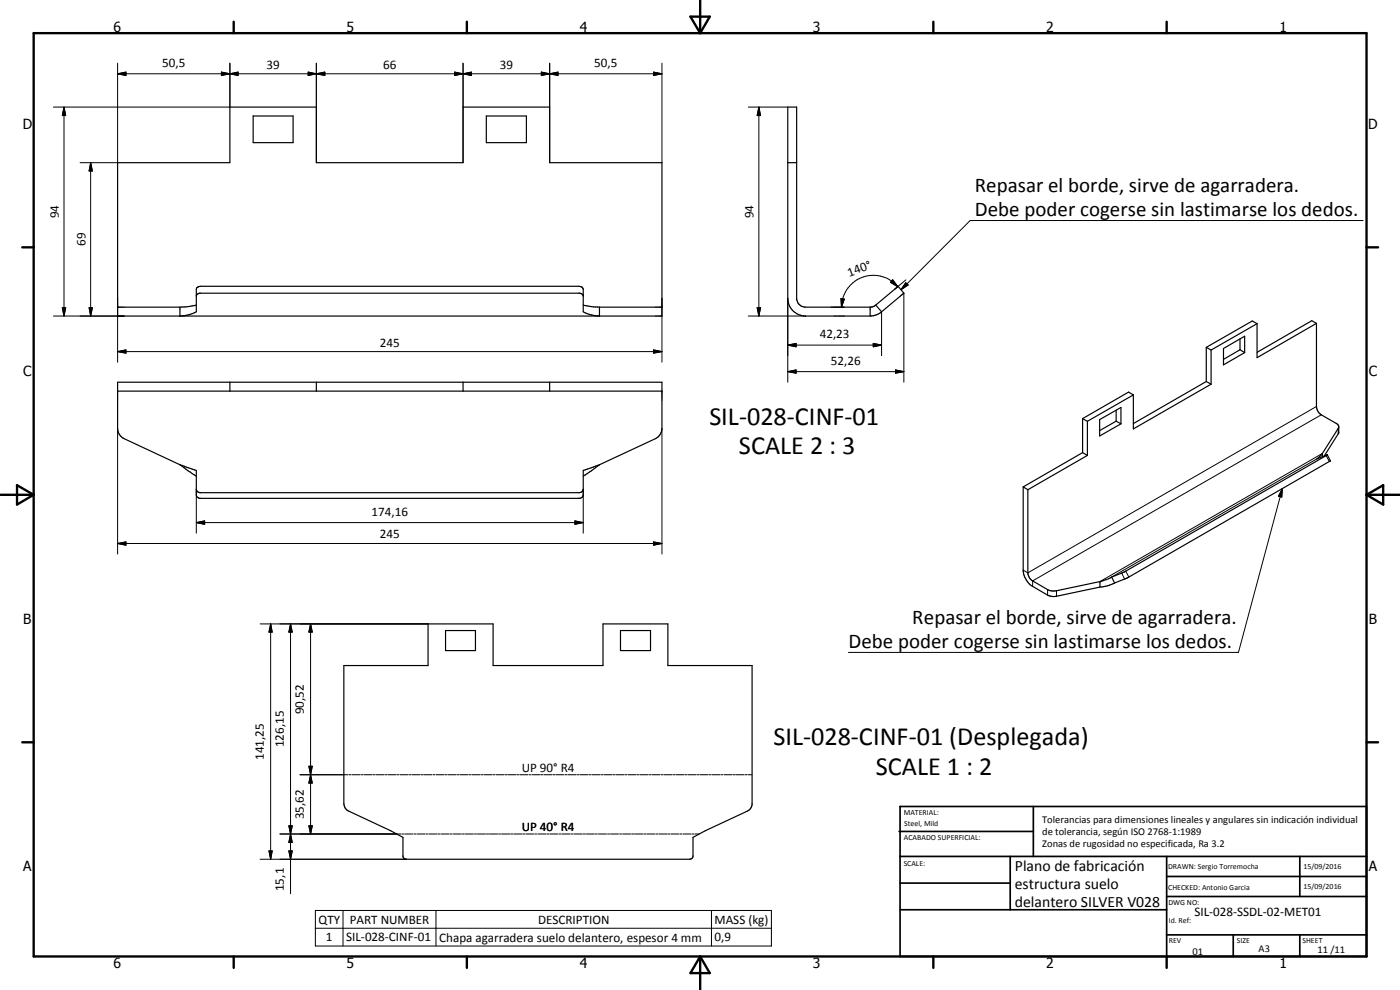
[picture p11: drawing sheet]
<svg xmlns="http://www.w3.org/2000/svg" width="420mm" height="297mm" viewBox="0 0 420 297" stroke-linecap="round" stroke-linejoin="round" font-family="sans-serif">
<g fill="none" stroke="#000" stroke-width=".35">
<path d="M76 34.8h12v8h-12zM146 34.8h12v8h-12zM35.3 48.8h33.7v-16.7h25.9v16.7h44.1v-16.7h26v16.7h33.7v46h-163.4zM236.4 48.8h2.7M35.3 92.2h18.7M54 92.2v2.6a11.3 11.3 0 0 0 4.9-1.2v-6.8l.4-.7 1-.2h113.4l1 .2 .3 .7v6.8l2.5 .9 2.4 .3v-2.6M58.9 88.8l.2-.5 .9-.3h113.9l.8 .2 .3 .6M58.9 91.5l-4.9 .7M175 91.5l3.1 .6 1.8 .1M179.9 92.2h18.8M261.1 92.2h-19.3a2.72 2.72 0 0 1-2.7-2.3v-57.8h-2.7v57.9a5.4 5.4 0 0 0 5.4 4.8h19.3M261.1 92.2v2.6"/>
<path d="M262.8 91.5l-.7 .5-1 .2M262.8 91.5l1.8 2.1M264.6 93.6l-1.6 .9-1.9 .3M269.5 85.9l1.8 2.1M269.5 85.9h.1M269.5 85.9l-6.7 5.6M271.2 88h.1M271.2 88l-6.6 5.6M377.3 97.1l-1.5-.8-13.8 7.9M377.3 97.1l-13.8 7.9M395.1 97l-17.8 10.3v-10.2M395.1 97l-1.4-.8-16.4 9.5"/>
<path d="M395.1 97v25a3.2 3.2 0 0 0 1.4 2.5l4.8 2.7 .5 .7-.1 2.1-4.3 6.8M35.3 117.3h163.4M69 114.7v2.6M94.9 114.7v2.6M139 114.7v2.6M165 114.7v2.6M340.1 118.5l-1.4-.9-13.8 8M340.1 118.5l-13.8 7.9M362 114.5l-21.9 12.6M362 114.5l1.5 .8M362 104.2l1.5 .8M362 104.2v10.3"/>
<path d="M363.5 115.3l-23.4 13.4v-10.2M363.5 105v10.3M367.2 104.6l6.3-3.7v4.9l-6.3 3.7zM372.1 101.7v3.2M372.1 104.9l1.4 .9M372.1 104.9l-4.9 2.9M54 139.4l-16.8-7.8a3.5 3.5 0 0 1-1.9-3v-13.9h163.4v13.9a3.5 3.5 0 0 1-2 3l-16.8 7.8M54 139.4l4.9 1.7v7.4l.2 .6 .9 .4h113.9l.8-.3 .3-.7v-7.4l4.9-1.7M54 139.4l4.9 3.5M179.9 139.4l-4.9 3.5M324.9 135.8l-17.8 10.3M324.9 135.8l1.4 .9"/>
<path d="M324.9 125.6l1.4 .8M324.9 125.6v10.2M326.3 136.7l-17.8 10.2M326.3 126.4v10.3M330 125.9l6.4-3.6v4.9l-6.4 3.6zM335 123.1v3.3M335 126.4l1.4 .8M335 126.4l-5 2.8M396.9 136.1l-1.7 1.6 3.1-1.2M396.9 136.1v.9M398.3 136.5l1 1.8-.2 .1-60.3 34.7-4.3 1.8M398.3 136.4v.1"/>
<path d="M398.3 136.4l-60.8 35.2-3.9 1.5M401.8 128.1l-4.9 8M58.9 146.8l.4 .7 .7 .3h113.9l.8-.3 .3-.7M307.1 146.1l1.4 .8M307.1 146.1v25.3a6.2 6.2 0 0 0 2.8 4.5l4.5 2.7 1.6 .4 14.1-2.9M308.5 146.9v25l.7 1.8 .5 .5 4.7 2.7 1.6 .4 14.1-2.8M330.1 174.5v1.6M333.6 173.1l.9 1.8M333.6 173.1l-3.5 1.4M334.5 174.9l-2.1 .9-2.3 .3M103.2 199.7h25.3v-12.5h19.5v12.5h33v-12.5h19.4v12.5h25.3l-.1 42.1-.5 .9-.8 .7-12.6 5.9-3.7 1.9v5.8l-.2 .4-.6 .4h-85.3l-.6-.2-.4-.6v-5.8l-3.6-1.9-12.6-5.9a2.43 2.43 0 0 1-1.5-2.3zM133.7 189.2h9v6h-9z"/>
<path d="M186.2 189.2h9v6h-9z"/>
</g>
<g fill="none" stroke="#000" stroke-width=".3">
<path d="M35.3 19v29.8h-11.3M69 19v13.1h-53M94.9 19v29.8M139 19v29.8M165 19v29.8M198.7 19v29.8M19.2 32.1l.5 2.6h-1zM19.2 32.1v62.7M35.3 22.1l2.5-.5v1zM35.3 22.1h163.4M66.5 21.6l2.5 .5-2.5 .5zM69 22.1l2.4-.5v1z"/>
<path d="M92.5 21.6l2.4 .5-2.4 .5zM94.9 22.1l2.6-.5v1zM136.5 21.6l2.5 .5-2.5 .5zM136.5 21.6l5 1v-1l-5 1zM139 22.1l2.5-.5v1zM162.5 21.6l2.5 .5-2.5 .5zM162.5 21.6l5 1v-1l-5 1zM165 22.1l2.5-.5v1zM196.1 21.6l2.6 .5-2.6 .5zM224.6 32.1h11.8M227.7 32.1l.5 2.6h-1zM227.7 32.1v62.7"/>
<path d="M27.2 48.8l.5 2.5h-1zM27.2 48.8v46M409.1 66.2h-117.9l-20.8 20.7M16 94.8h21.2M18.7 92.3h1l-.5 2.5zM26.7 92.3h1l-.5 2.5zM35.3 89.5v19.2M198.7 89.5v19.2M224.6 94.8h17.2M227.2 92.3h1l-.5 2.5zM236.4 89.5v25.2M249.4 92.2h3.9"/>
<path d="M252.4 89.6l1 .1-.9 2.5zM264.6 93.6v13.1M267.9 83.9l1.5 2.1-2.2-1.3zM269.4 86a9.1 9.1 0 0 0-5.2-3.2 9.5 9.5 0 0 0-11.3 6.9l-.4 2.5M271.3 88v26.7M271.8 84.8l.7 .7-2.1 1.4zM271.9 84l-3.4 2.8M35.3 105.5l2.5-.5v1zM35.3 105.5h163.4M196.1 105l2.6 .5-2.6 .5zM236.4 111.5l2.5-.5v1zM236.4 103.5l2.5-.5v1.1z"/>
<path d="M236.4 111.5h34.9M236.4 103.5h28.2M262.1 103l2.5 .5-2.5 .6zM268.8 111l2.5 .5-2.5 .5zM35.3 128.6v37.6M198.7 128.6v37.6M395.1 122l-86.6 49.9-1.4-.8M395.2 137.7l-61.6 35.4M396.5 124.5l-86.6 49.8v1.6M396.9 136.1l-66.8 38.4M398 136.7l.9 1.8M401.6 128.6v1.6"/>
<path d="M58.9 156.8l2.5-.5v1zM58.9 156.8h116.1M58.9 146.8v13.2M172.5 156.3l2.5 .5-2.5 .5zM175 146.8v13.2M384.8 146.6l-.1 2.5-1-.2zM384.8 146.6l-13.1 49.1h-117.1M35.3 163.1l2.5-.5v1zM35.3 163.1h163.4M196.1 162.6l2.6 .5-2.6 .5zM314.4 176.9v1.7M317.1 177.2v1.7"/>
<path d="M336.6 172l.9 1.7M337.9 171.4l.9 1.7M78.1 187.2h50.4M81.2 187.2l.5 2.5h-1zM81.2 187.2v70.6M87.2 187.2l.5 2.5h-1zM87.2 187.2v80.9M93.2 187.2l.5 2.5h-1zM93.2 187.2v63M90 232.5h14.4M92.7 229.9h1l-.5 2.6zM92.7 229.9h1l-1 5h1z"/>
<path d="M93.2 232.5l.5 2.4h-1zM104.7 232.5h.6M105.6 232.5h2.4M108.3 232.5h.6M109.2 232.5h2.4M111.9 232.5h.6M112.8 232.5h2.4M115.5 232.5h.6M116.4 232.5h2.4M119.1 232.5h.6M120 232.5h2.4M122.7 232.5h.6"/>
<path d="M123.6 232.5h2.4M126.3 232.5h.6M127.2 232.5h2.4M130 232.5h.5M130.8 232.5h2.5M133.6 232.5h.5M134.4 232.5h2.5M137.1 232.5h.6M138 232.5h2.5M140.7 232.5h.6M141.6 232.5h2.4M144.3 232.5h.6"/>
<path d="M145.2 232.5h2.4M147.9 232.5h.6M148.9 232.5h2.3M151.5 232.5h.7M152.4 232.5h2.4M155.1 232.5h.6M156 232.5h2.4M158.8 232.5h.5M159.7 232.5h2.4M162.3 232.5h.7M163.3 232.5h2.3M165.9 232.5h.7"/>
<path d="M166.9 232.5h2.3M169.6 232.5h.6M170.5 232.5h2.4M173.2 232.5h.6M174.1 232.5h2.4M176.8 232.5h.6M177.7 232.5h2.4M180.4 232.5h.6M181.3 232.5h2.4M184 232.5h.6M184.9 232.5h2.4M187.6 232.5h.6"/>
<path d="M188.5 232.5h2.4M191.2 232.5h.6M192.1 232.5h2.4M194.8 232.5h.6M195.7 232.5h2.4M198.4 232.5h.6M199.3 232.5h2.4M202 232.5h.6M202.9 232.5h2.4M205.6 232.5h.6M206.5 232.5h2.4M209.2 232.5h.6"/>
<path d="M210.1 232.5h2.4M212.8 232.5h.6M213.7 232.5h2.4M216.4 232.5h.6M217.3 232.5h2.4M220 232.5h.6M220.9 232.5h2.4M223.6 232.5h.6M224.5 232.5h1.2M78.1 257.8h43.8M80.7 255.3h1l-.5 2.5zM84 250.2h36.3"/>
<path d="M86.7 247.8h1l-.5 2.4zM86.7 255.3h1l-.5 2.5zM87.2 250.2l.5 2.6h-1zM92.7 247.8h1l-.5 2.4zM120.6 250.2h.6M121.5 250.2h2.4M124.2 250.2h.6M125.1 250.2h2.4M127.8 250.2h.7M128.8 250.2h2.4M131.5 250.2h.6M132.4 250.2h2.4"/>
<path d="M135.1 250.2h.6M136 250.2h2.5M138.8 250.2h.5M139.6 250.2h2.5M142.4 250.2h.6M143.3 250.2h2.4M146 250.2h.6M146.9 250.2h2.4M149.6 250.2h.6M150.5 250.2h2.5M153.3 250.2h.6M154.2 250.2h2.4"/>
<path d="M156.9 250.2h.6M157.8 250.2h2.4M160.5 250.2h.6M161.4 250.2h2.5M164.2 250.2h.5M165 250.2h2.5M167.8 250.2h.6M168.7 250.2h2.4M171.4 250.2h.6M172.3 250.2h2.4M175 250.2h.7M176 250.2h2.4"/>
<path d="M178.7 250.2h.6M179.6 250.2h2.4M182.3 250.2h.6M183.2 250.2h2.4M186 250.2h.6M186.8 250.2h2.5M189.6 250.2h.6M190.4 250.2h2.5M193.2 250.2h.6M194.1 250.2h2.4M196.8 250.2h.6M197.7 250.2h2.5"/>
<path d="M200.4 250.2h.7M201.4 250.2h2.4M204.1 250.2h.6M205 250.2h2.4M207.7 250.2h.6M208.6 250.2h1.2M94.6 273.2h136.9v10.6h-136.9zM94.6 278.5h136.9M102.9 273.2v10.6M130.8 273.2v10.6M213.5 273.2v10.6"/>
</g>
<g fill="none" stroke="#000" stroke-width=".71">
<path d="M10.1 9.9h400v277.1h-400zM70.1 6.5v3.4M140.1 6.5v3.4M207.2 5h5.8l-2.9 4.9zM210.1 0v9.9M280.1 6.5v3.4M350.1 6.5v3.4M6.7 74.2h3.4M410.1 74.2h3.5M.1 148.5h10M5.1 145.6l5 2.9-5 2.9zM410.1 148.5h10"/>
<path d="M410.1 148.5l5-2.9v5.8zM6.7 222.7h3.4M410.1 222.7h3.5M70.1 287v3.4M140.1 287v3.4M210.1 287v10M210.1 287l2.9 5h-5.8zM280.1 287v3.4M350.1 287v3.4"/>
</g>
<g fill="none" stroke="#000" stroke-width=".51">
<path d="M269.8 249.5h40.3M270.1 242h140v45h-140zM270.1 257h140M303.2 257v16M310.1 242v15M350.1 257v30M390.1 257v12M270.1 265h33.1M270.1 273h80M350.1 269h60M350.1 263h60M350.1 280.5h60"/>
<path d="M370.1 280.5v6.5M390.1 280.5v6.5"/>
</g>
<g fill="#000">
<path d="M19.2 32.1l.5 2.6h-1zM35.3 22.1l2.5-.5v1zM66.5 21.6l2.5 .5-2.5 .5zM69 22.1l2.4-.5v1zM92.5 21.6l2.4 .5-2.4 .5zM94.9 22.1l2.6-.5v1zM136.5 21.6l2.5 .5-2.5 .5zM139 22.1l2.5-.5v1zM162.5 21.6l2.5 .5-2.5 .5zM165 22.1l2.5-.5v1zM196.1 21.6l2.6 .5-2.6 .5zM227.7 32.1l.5 2.6h-1z"/>
<path d="M27.2 48.8l.5 2.5h-1zM18.7 92.3h1l-.5 2.5zM26.7 92.3h1l-.5 2.5zM227.2 92.3h1l-.5 2.5zM252.4 89.6l1 .1-.9 2.5zM267.9 83.9l1.5 2.1-2.2-1.3zM271.8 84.8l.7 .7-2.1 1.4zM35.3 105.5l2.5-.5v1zM196.1 105l2.6 .5-2.6 .5zM236.4 111.5l2.5-.5v1zM236.4 103.5l2.5-.5v1.1zM262.1 103l2.5 .5-2.5 .6z"/>
<path d="M268.8 111l2.5 .5-2.5 .5zM58.9 156.8l2.5-.5v1zM172.5 156.3l2.5 .5-2.5 .5zM384.8 146.6l-.1 2.5-1-.2zM35.3 163.1l2.5-.5v1zM196.1 162.6l2.6 .5-2.6 .5zM81.2 187.2l.5 2.5h-1zM87.2 187.2l.5 2.5h-1zM93.2 187.2l.5 2.5h-1zM92.7 229.9h1l-.5 2.6zM93.2 232.5l.5 2.4h-1zM80.7 255.3h1l-.5 2.5z"/>
<path d="M86.7 247.8h1l-.5 2.4zM86.7 255.3h1l-.5 2.5zM87.2 250.2l.5 2.6h-1zM92.7 247.8h1l-.5 2.4z"/>
</g>
<g font-size="7.9">
<text x="212.9" y="127.4">SIL-028-CINF-01</text>
<text x="221.8" y="136.4">SCALE 2 : 3</text>
<text x="232.1" y="223.5">SIL-028-CINF-01 (Desplegada)</text>
<text x="262.8" y="232.5">SCALE 1 : 2</text>
</g>
<g font-size="6.3">
<text x="292.6" y="57.6">Repasar el borde, sirve de agarradera.</text>
<text x="292.6" y="64.8">Debe poder cogerse sin lastimarse los dedos.</text>
<text x="273.8" y="187.2">Repasar el borde, sirve de agarradera.</text>
<text x="254.6" y="194.4">Debe poder cogerse sin lastimarse los dedos.</text>
</g>
<g font-size="4.7">
<text x="304.6" y="261.2">Plano de fabricación</text>
<text x="304.6" y="266.6">estructura suelo</text>
<text x="304.6" y="272">delantero SILVER V028</text>
</g>
<g font-size="4.2">
<text x="34" y="9.6">6</text>
<text x="104" y="9.6">5</text>
<text x="174" y="9.6">4</text>
<text x="244" y="9.6">3</text>
<text x="314" y="9.6">2</text>
<text x="384" y="9.6">1</text>
<text x="6.8" y="38.7">D</text>
<text x="410.6" y="38.7">D</text>
<text x="7" y="112.9">C</text>
<text x="410.8" y="112.9">C</text>
<text x="7" y="187.1">B</text>
<text x="410.8" y="187.1">B</text>
<text x="7" y="261.4">A</text>
<text x="410.8" y="261.4">A</text>
<text x="34" y="290.4">6</text>
<text x="104" y="290.4">5</text>
<text x="174" y="290.4">4</text>
<text x="244" y="290.4">3</text>
<text x="314" y="290.4">2</text>
<text x="384" y="290.4">1</text>
</g>
<g font-size="3.9">
<text x="48.7" y="20.1">50,5</text>
<text x="80" y="20.6">39</text>
<text x="115" y="20.6">66</text>
<text x="150" y="20.6">39</text>
<text x="178.3" y="20.1">50,5</text>
<text x="17.7" y="65.5" transform="rotate(-90 17.7 65.5)">94</text>
<text x="226.2" y="65.5" transform="rotate(-90 226.2 65.5)">94</text>
<text x="25.7" y="73.8" transform="rotate(-90 25.7 73.8)">69</text>
<text x="254.9" y="83" transform="rotate(-20 254.9 83)">140°</text>
<text x="246" y="101.5">42,23</text>
<text x="114" y="104">245</text>
<text x="249.4" y="109.4">52,26</text>
<text x="111.5" y="154.7">174,16</text>
<text x="114" y="161.5">245</text>
<text x="91.2" y="214.3" transform="rotate(-90 91.2 214.3)">90,52</text>
<text x="79.2" y="228" transform="rotate(-90 79.2 228)">141,25</text>
<text x="85.2" y="224.2" transform="rotate(-90 85.2 224.2)">126,15</text>
<text x="156.6" y="231.6">UP 90° R4</text>
<text x="91.2" y="245.8" transform="rotate(-90 91.2 245.8)">35,62</text>
<text x="156.6" y="249.5">UP 40° R4</text>
<text x="85.2" y="267.4" transform="rotate(-90 85.2 267.4)">15,1</text>
<text x="358.5" y="275">SIL-028-SSDL-02-MET01</text>
<text x="95.6" y="277.1">QTY</text>
<text x="105" y="277.1">PART NUMBER</text>
<text x="161.5" y="277.1">DESCRIPTION</text>
<text x="214.4" y="277.2">MASS (kg)</text>
<text x="97.8" y="282.4">1</text>
<text x="103.9" y="282.4">SIL-028-CINF-01</text>
<text x="131.8" y="282.5">Chapa agarradera suelo delantero, espesor 4 mm</text>
<text x="214.4" y="282.4">0,9</text>
</g>
<g font-size="3.1">
<text x="312.7" y="246.8">Tolerancias para dimensiones lineales y angulares sin indicación individual</text>
<text x="312.7" y="250.4">de tolerancia, según ISO 2768-1:1989</text>
<text x="312.7" y="254">Zonas de rugosidad no especificada, Ra 3.2</text>
<text x="357.9" y="286.4">01</text>
<text x="377.7" y="285.6">A3</text>
<text x="395.4" y="285.9">11 /11</text>
</g>
<g font-size="2.4">
<text x="271.2" y="244.4">MATERIAL:</text>
<text x="271.3" y="252">ACABADO SUPERFICIAL:</text>
<text x="271.4" y="247.9">Steel, Mild</text>
<text x="271.2" y="259.7">SCALE:</text>
<text x="350.6" y="260.8">DRAWN: Sergio Torremocha</text>
<text x="391.2" y="260.6">15/09/2016</text>
<text x="350.6" y="267">CHECKED: Antonio Garcia</text>
<text x="391.2" y="266.7">15/09/2016</text>
<text x="350.6" y="271.4">DWG NO:</text>
<text x="350.8" y="276.9">Id. Ref:</text>
<text x="350.8" y="282.8">REV</text>
<text x="371.2" y="282.9">SIZE</text>
<text x="390.9" y="282.9">SHEET</text>
</g>
</svg>
